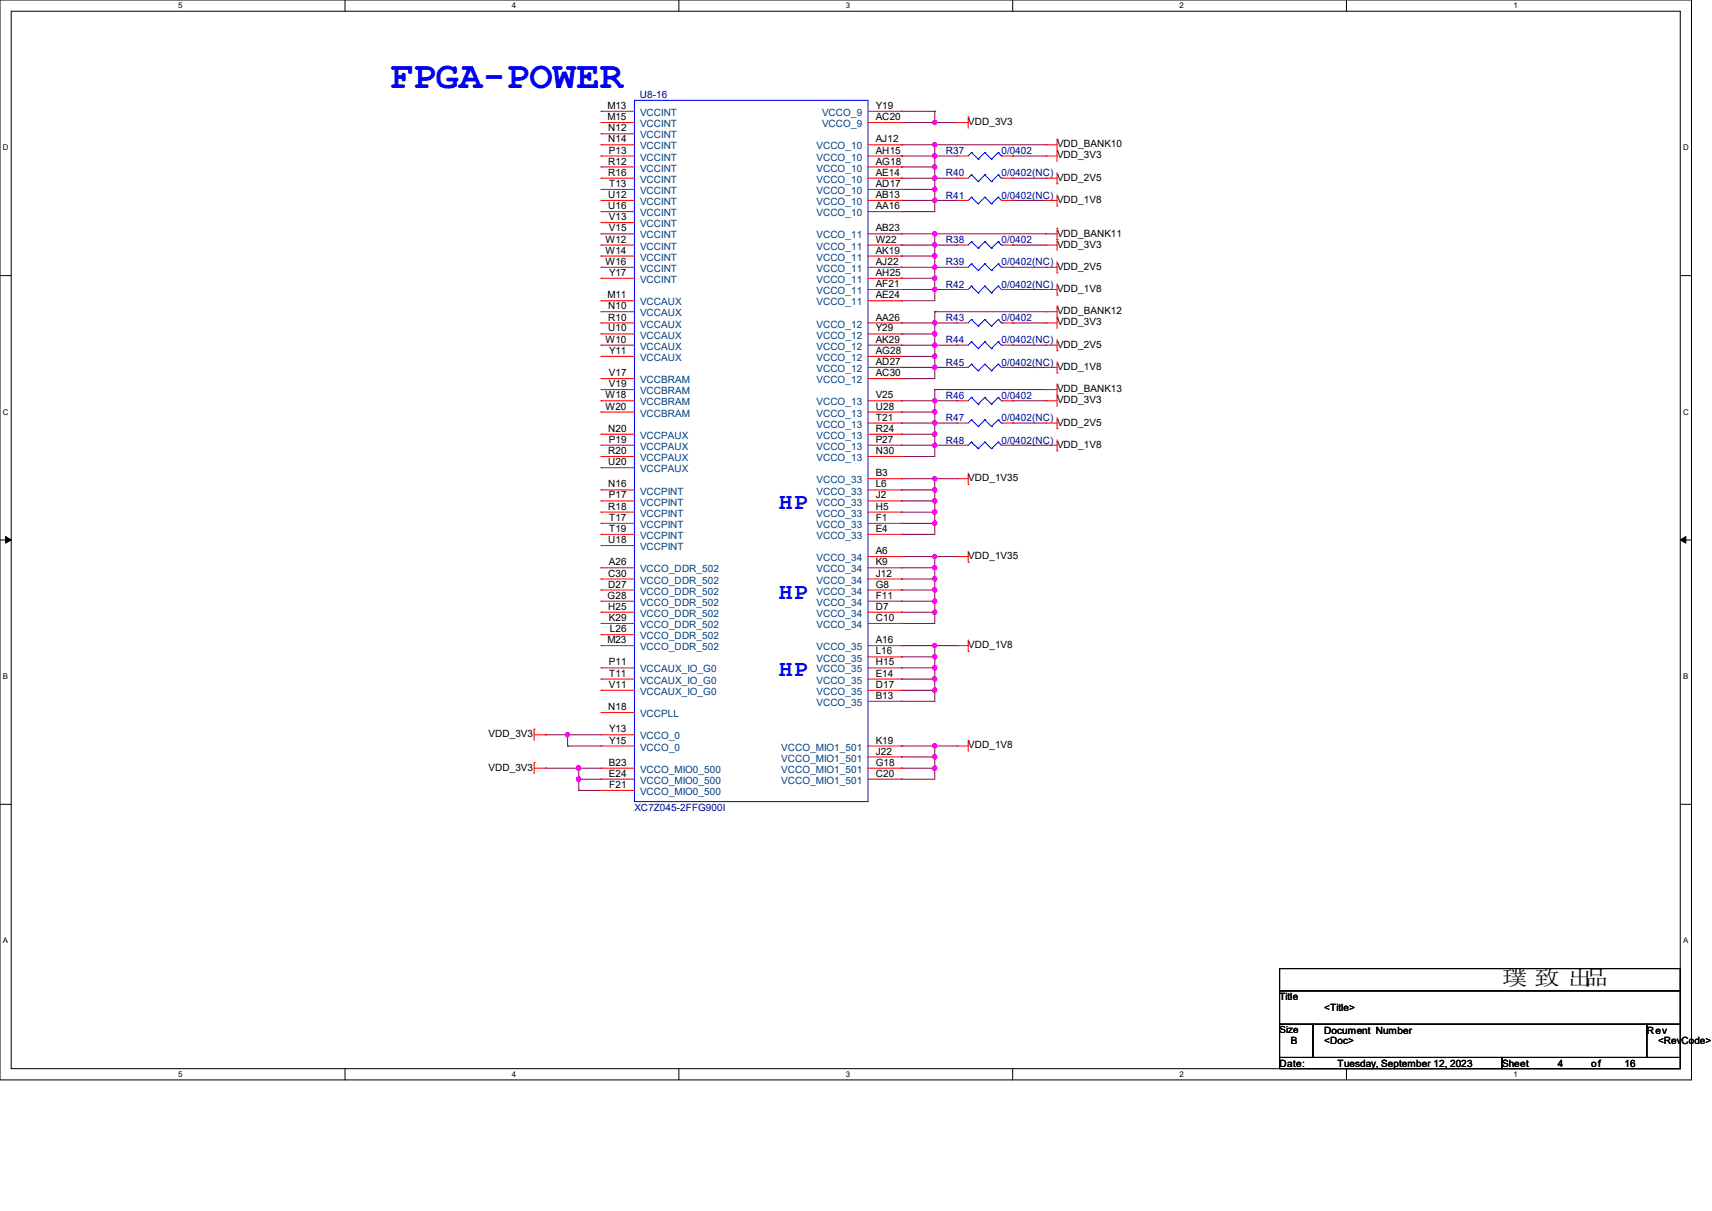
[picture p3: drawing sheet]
<svg xmlns="http://www.w3.org/2000/svg" width="297mm" height="210mm" viewBox="0 0 297 210" stroke-linecap="round" stroke-linejoin="round" font-family="sans-serif">
<path d="M0 0h293.5v187.3h-293.5zM1.9 1.9h289.6v183.4h-289.6z" fill="none" stroke="#000" stroke-width=".17"/>
<g fill="#fff">
<path d="M30.9 .2h.8v1.5h-.8z"/>
<path d="M30.9 185.5h.8v1.6h-.8z"/>
</g>
<path d="M59.9 0v1.9M59.9 185.3v2" fill="none" stroke="#000" stroke-width=".17"/>
<g fill="#fff">
<path d="M88.8 .2h.8v1.5h-.8z"/>
<path d="M88.8 185.5h.8v1.6h-.8z"/>
</g>
<path d="M117.8 0v1.9M117.8 185.3v2" fill="none" stroke="#000" stroke-width=".17"/>
<g fill="#fff">
<path d="M146.7 .2h.8v1.5h-.8z"/>
<path d="M146.7 185.5h.8v1.6h-.8z"/>
</g>
<path d="M175.7 0v1.9M175.7 185.3v2" fill="none" stroke="#000" stroke-width=".17"/>
<g fill="#fff">
<path d="M204.6 .2h.8v1.5h-.8z"/>
<path d="M204.6 185.5h.8v1.6h-.8z"/>
</g>
<path d="M233.6 0v1.9M233.6 185.3v2" fill="none" stroke="#000" stroke-width=".17"/>
<g fill="#fff">
<path d="M262.6 .2h.7v1.5h-.7z"/>
<path d="M262.6 185.5h.7v1.6h-.7z"/>
<path d="M.5 24.8h1v1.6h-1z"/>
<path d="M292 24.8h1v1.6h-1z"/>
<path d="M.5 70.7h1v1.5h-1z"/>
<path d="M292 70.7h1v1.5h-1z"/>
</g>
<path d="M0 47.8h1.9M291.5 47.8h2" fill="none" stroke="#000" stroke-width=".17"/>
<g fill="#fff">
<path d="M.5 116.5h.9v1.6h-.9z"/>
<path d="M292 116.5h.9v1.6h-.9z"/>
</g>
<path d="M0 93.6h1.9M291.5 93.6h2" fill="none" stroke="#000" stroke-width=".17"/>
<path d="M1 93l.9 .6-.9 .6zM291.5 93.6l1-.6v1.2z" fill="#000" stroke="#000" stroke-width=".17"/>
<g fill="#fff">
<path d="M.5 162.4h.9v1.5h-.9z"/>
<path d="M292 162.4h.9v1.5h-.9z"/>
</g>
<path d="M0 139.5h1.9M291.5 139.5h2M222 168h69.5v3.8h-69.5zM222 171.8h69.5v5.8h-69.5zM222 177.6h5.8v5.8h-5.8zM227.8 177.6h57.9v5.8h-57.9zM285.7 177.6h5.8v5.8h-5.8zM222 183.4h38.6v1.9h-38.6zM260.6 183.4h30.9v1.9h-30.9z" fill="none" stroke="#000" stroke-width=".17"/>
<g fill="none" stroke="#800040" stroke-width=".17">
<path d="M156.4 19.3h.1M156.4 19.3h5.8M162.2 19.3h.1M162.2 19.3v2M156.4 21.3h.1M156.4 27.1h.1M156.4 36.7h.1M156.4 30.9h.1M156.4 29h.1M156.4 34.8h.1M156.4 32.9h.1M156.4 25.1h.1"/>
<path d="M156.4 21.3h9.6M156.4 25.1h25.1M156.4 27.1h9.6M156.4 30.9h9.6M156.4 29h5.8M156.4 34.8h9.6M156.4 32.9h5.8M162.2 25.1h.1M162.2 29h.1M162.2 30.9h.1M162.2 32.9h.1M162.2 34.8h.1"/>
<path d="M162.2 27.1h.1M162.2 21.3h.1M162.2 25.1v11.6h-5.8M175.7 27.1h.1M175.7 30.9h.1M175.7 34.8h.1M175.7 27.1h5.8M175.7 30.9h5.8M175.7 34.8h5.8M156.4 42.5h.1M156.4 52.2h.1M156.4 44.4h.1"/>
<path d="M156.4 46.4h.1M156.4 48.3h.1M156.4 50.2h.1M156.4 57.9h.1M156.4 59.9h.1M156.4 40.6h.1M156.4 56h.1M156.4 42.5h9.6M156.4 44.4h5.8M156.4 46.4h9.6M156.4 48.3h5.8M156.4 50.2h9.6"/>
<path d="M156.4 57.9h5.8M156.4 59.9h9.6M156.4 40.6h25.1M156.4 56h9.6M162.2 40.6h.1M162.2 44.4h.1M162.2 46.4h.1M162.2 50.2h.1M162.2 48.3h.1M162.2 59.9h.1M162.2 56h.1M162.2 42.5h.1"/>
<path d="M162.2 57.9h.1M162.2 54.1h.1M162.2 40.6v11.6h-5.8M162.2 54.1v11.6h-5.8M162.2 54.1h19.3M175.7 56h.1M175.7 59.9h.1M175.7 42.5h.1M175.7 46.4h.1M175.7 50.2h.1M175.7 42.5h5.8M175.7 46.4h5.8"/>
<path d="M175.7 50.2h5.8M175.7 59.9h5.8M175.7 56h5.8M156.4 65.7h.1M156.4 63.7h.1M156.4 61.8h.1M156.4 77.2h.1M156.4 79.2h.1M156.4 71.5h.1M156.4 73.4h.1M156.4 75.3h.1M156.4 69.5h.1"/>
<path d="M156.4 63.7h9.6M156.4 61.8h5.8M156.4 77.2h9.6M156.4 71.5h5.8M156.4 69.5h9.6M156.4 73.4h9.6M156.4 75.3h5.8M162.2 61.8h.1M162.2 63.7h.1M162.2 69.5h.1M162.2 73.4h.1M162.2 77.2h.1"/>
<path d="M162.2 75.3h.1M162.2 71.5h.1M162.2 67.6h.1M162.2 67.6v11.6h-5.8M162.2 67.6h19.3M175.7 69.5h.1M175.7 63.7h.1M175.7 73.4h.1M175.7 77.2h.1M175.7 63.7h5.8M175.7 77.2h5.8M175.7 69.5h5.8"/>
<path d="M175.7 73.4h5.8M156.4 85h.1M156.4 92.7h.1M156.4 90.8h.1M156.4 88.8h.1M156.4 86.9h.1M156.4 98.5h.1M156.4 83h.1M156.4 96.5h.1M156.4 83h9.6M156.4 85h5.8M156.4 90.8h5.8"/>
<path d="M156.4 88.8h5.8M156.4 86.9h5.8M156.4 98.5h5.8M156.4 96.5h9.6M162.2 86.9h.1M162.2 83h.1M162.2 88.8h.1M162.2 90.8h.1M162.2 96.5h.1M162.2 85h.1M162.2 98.5h.1M162.2 83v9.7h-5.8"/>
<path d="M162.2 96.5v11.6h-5.8M156.4 104.3h.1M156.4 106.2h.1M156.4 100.4h.1M156.4 102.3h.1M156.4 108.1h.1M156.4 119.7h.1M156.4 113.9h.1M156.4 117.8h.1M156.4 115.8h.1M156.4 112h.1M156.4 104.3h5.8"/>
<path d="M156.4 106.2h5.8M156.4 100.4h5.8M156.4 102.3h5.8M156.4 119.7h5.8M156.4 112h9.6M156.4 113.9h5.8M156.4 117.8h5.8M156.4 115.8h5.8M162.2 102.3h.1M162.2 100.4h.1M162.2 106.2h.1M162.2 117.8h.1"/>
<path d="M162.2 115.8h.1M162.2 119.7h.1M162.2 112h.1M162.2 113.9h.1M162.2 104.3h.1M162.2 112v9.6h-5.8M94.6 133.2h.1M94.6 127.4h.1M94.6 133.2h9.7M94.6 127.4h9.7M98.5 127.4h.1M98.5 129.4h.1"/>
<path d="M98.5 127.4v2M98.5 129.4h5.8M100.4 133.2h.1M100.4 137.1h.1M100.4 135.1h.1M100.4 133.2v3.9M100.4 137.1h3.9M100.4 135.1h3.9M156.4 121.6h.1M156.4 133.2h.1M156.4 135.1h.1M156.4 131.3h.1"/>
<path d="M156.4 129.4h.1M156.4 133.2h5.8M156.4 129.4h9.6M156.4 131.3h5.8M162.2 129.4h.1M162.2 133.2h.1M162.2 131.3h.1M162.2 129.4v5.7h-5.8"/>
</g>
<g fill="#f0f" stroke="#f0f" stroke-width=".17">
<circle cx="100.4" cy="135.1" r=".38"/>
<circle cx="100.4" cy="133.2" r=".38"/>
<circle cx="98.4" cy="127.4" r=".37"/>
<circle cx="162.1" cy="21.2" r=".37"/>
<circle cx="162.1" cy="30.9" r=".37"/>
<circle cx="162.1" cy="29" r=".37"/>
<circle cx="162.1" cy="32.8" r=".37"/>
<circle cx="162.1" cy="34.7" r=".37"/>
<circle cx="162.1" cy="42.5" r=".37"/>
<circle cx="162.1" cy="46.3" r=".37"/>
<circle cx="162.1" cy="44.4" r=".37"/>
<circle cx="162.1" cy="50.2" r=".37"/>
<circle cx="162.1" cy="48.3" r=".37"/>
<circle cx="162.1" cy="57.9" r=".37"/>
<circle cx="162.1" cy="63.7" r=".37"/>
<circle cx="162.1" cy="61.8" r=".37"/>
<circle cx="162.1" cy="69.5" r=".37"/>
<circle cx="162.1" cy="75.3" r=".37"/>
<circle cx="162.1" cy="83" r=".37"/>
<circle cx="162.1" cy="84.9" r=".37"/>
<circle cx="162.1" cy="90.7" r=".37"/>
<circle cx="162.1" cy="88.8" r=".37"/>
<circle cx="162.1" cy="86.9" r=".37"/>
<circle cx="162.1" cy="96.5" r=".37"/>
<circle cx="162.1" cy="102.3" r=".37"/>
<circle cx="162.1" cy="100.4" r=".37"/>
<circle cx="162.1" cy="106.2" r=".37"/>
<circle cx="162.1" cy="119.7" r=".37"/>
<circle cx="162.1" cy="117.8" r=".37"/>
<circle cx="162.1" cy="129.3" r=".37"/>
<circle cx="162.1" cy="112" r=".37"/>
<circle cx="162.1" cy="115.8" r=".37"/>
<circle cx="162.1" cy="113.9" r=".37"/>
<circle cx="162.1" cy="56" r=".37"/>
<circle cx="162.1" cy="73.3" r=".37"/>
<circle cx="162.1" cy="71.4" r=".37"/>
<circle cx="162.1" cy="98.4" r=".37"/>
<circle cx="162.1" cy="104.2" r=".37"/>
<circle cx="162.1" cy="133.2" r=".37"/>
<circle cx="162.1" cy="131.3" r=".37"/>
<circle cx="162.1" cy="59.8" r=".37"/>
<circle cx="162.1" cy="77.2" r=".37"/>
<circle cx="162.1" cy="40.5" r=".37"/>
<circle cx="162.1" cy="27" r=".37"/>
<circle cx="162.1" cy="25.1" r=".37"/>
</g>
<g fill="none" stroke="#f00" stroke-width=".17">
<path d="M104.3 19.3h.1M104.3 19.3h5.8M150.6 19.3h5.8M156.4 19.3h.1M104.3 21.3h.1M104.3 23.2h.1M104.3 25.1h.1M104.3 27.1h.1M104.3 29h.1M104.3 30.9h.1M104.3 32.9h.1M104.3 34.8h.1"/>
<path d="M104.3 36.7h.1M104.3 38.6h.1M104.3 21.3h5.8M104.3 27.1h5.8M104.3 30.9h5.8M104.3 25.1h5.8M104.3 34.8h5.8M104.3 23.2h5.8M104.3 29h5.8M104.3 32.9h5.8M104.3 36.7h5.8M104.3 38.6h5.8"/>
<path d="M150.6 21.3h5.8M150.6 27.1h5.8M150.6 30.9h5.8M150.6 25.1h5.8M150.6 34.8h5.8M150.6 29h5.8M150.6 32.9h5.8M150.6 36.7h5.8M156.4 36.7h.1M156.4 34.8h.1M156.4 32.9h.1M156.4 30.9h.1"/>
<path d="M156.4 29h.1M156.4 27.1h.1M156.4 25.1h.1M156.4 21.3h.1M166 21.3h.1M166 34.8h.1M166 27.1h.1M166 30.9h.1M166 21.3h2M166 27.1h2M166 30.9h2M166 34.8h2"/>
<path d="M168 20.3h.1M168 20.3v1.9M173.7 27.1h2M173.7 30.9h2M173.7 34.8h2M175.7 34.8h.1M175.7 27.1h.1M175.7 30.9h.1M181.5 27.1h.1M181.5 30.9h.1M181.5 25.1h.1M181.5 34.8h.1"/>
<path d="M181.5 27.1h1.9M181.5 30.9h1.9M181.5 25.1h1.9M181.5 34.8h1.9M183.4 39.6h.1M183.4 26.1h.1M183.4 31.9h.1M183.4 24.1h.1M183.4 35.7h.1M183.4 24.1v3.9M183.4 29.9v2M183.4 33.8v1.9"/>
<path d="M183.4 39.6v3.8M104.3 40.6h.1M104.3 42.5h.1M104.3 44.4h.1M104.3 46.4h.1M104.3 48.3h.1M104.3 52.2h.1M104.3 54.1h.1M104.3 56h.1M104.3 57.9h.1M104.3 59.9h.1M104.3 56h5.8"/>
<path d="M104.3 59.9h5.8M104.3 54.1h5.8M104.3 42.5h5.8M104.3 46.4h5.8M104.3 40.6h5.8M104.3 44.4h5.8M104.3 48.3h5.8M104.3 52.2h5.8M104.3 57.9h5.8M150.6 56h5.8M150.6 59.9h5.8M150.6 42.5h5.8"/>
<path d="M150.6 46.4h5.8M150.6 40.6h5.8M150.6 50.2h5.8M150.6 44.4h5.8M150.6 48.3h5.8M150.6 52.2h5.8M150.6 57.9h5.8M156.4 40.6h.1M156.4 52.2h.1M156.4 50.2h.1M156.4 48.3h.1M156.4 46.4h.1"/>
<path d="M156.4 44.4h.1M156.4 42.5h.1M156.4 56h.1M156.4 59.9h.1M156.4 57.9h.1M166 46.4h.1M166 59.9h.1M166 50.2h.1M166 56h.1M166 42.5h.1M166 56h2M166 59.9h2"/>
<path d="M166 42.5h2M166 46.4h2M166 50.2h2M173.7 56h2M173.7 59.9h2M173.7 42.5h2M173.7 46.4h2M173.7 50.2h2M175.7 46.4h.1M175.7 59.9h.1M175.7 50.2h.1M175.7 56h.1"/>
<path d="M175.7 42.5h.1M181.5 56h.1M181.5 59.9h.1M181.5 54.1h.1M181.5 42.5h.1M181.5 46.4h.1M181.5 40.6h.1M181.5 50.2h.1M181.5 56h1.9M181.5 59.9h1.9M181.5 54.1h1.9M181.5 42.5h1.9"/>
<path d="M181.5 46.4h1.9M181.5 40.6h1.9M181.5 50.2h1.9M183.4 55h.1M183.4 53.1h.1M183.4 41.5h.1M183.4 47.3h.1M183.4 51.2h.1M183.4 45.4v1.9M183.4 49.2v2M183.4 53.1v3.9M183.4 58.9v1.9"/>
<path d="M104.3 61.8h.1M104.3 65.7h.1M104.3 67.6h.1M104.3 69.5h.1M104.3 71.5h.1M104.3 75.3h.1M104.3 77.2h.1M104.3 79.2h.1M104.3 69.5h5.8M104.3 67.6h5.8M104.3 77.2h5.8M104.3 61.8h5.8"/>
<path d="M104.3 65.7h5.8M104.3 79.2h5.8M104.3 75.3h5.8M104.3 71.5h5.8M150.6 69.5h5.8M150.6 73.4h5.8M150.6 77.2h5.8M150.6 63.7h5.8M150.6 61.8h5.8M150.6 65.7h5.8M150.6 79.2h5.8M150.6 75.3h5.8"/>
<path d="M150.6 71.5h5.8M156.4 65.7h.1M156.4 63.7h.1M156.4 61.8h.1M156.4 79.2h.1M156.4 77.2h.1M156.4 75.3h.1M156.4 73.4h.1M156.4 71.5h.1M156.4 69.5h.1M166 73.4h.1M166 63.7h.1"/>
<path d="M166 77.2h.1M166 69.5h.1M166 69.5h2M166 73.4h2M166 77.2h2M166 63.7h2M173.7 69.5h2M173.7 73.4h2M173.7 77.2h2M173.7 63.7h2M175.7 73.4h.1M175.7 63.7h.1"/>
<path d="M175.7 77.2h.1M175.7 69.5h.1M181.5 69.5h.1M181.5 73.4h.1M181.5 67.6h.1M181.5 77.2h.1M181.5 63.7h.1M181.5 69.5h1.9M181.5 73.4h1.9M181.5 67.6h1.9M181.5 77.2h1.9M181.5 63.7h1.9"/>
<path d="M183.4 68.5h.1M183.4 60.8h.1M183.4 74.3h.1M183.4 66.6h.1M183.4 78.2h.1M183.4 64.7h.1M183.4 62.7v2M183.4 66.6v3.9M183.4 72.4v1.9M183.4 76.3v1.9M104.3 98.5h.1M104.3 81.1h.1"/>
<path d="M104.3 85h.1M104.3 86.9h.1M104.3 88.8h.1M104.3 90.8h.1M104.3 92.7h.1M104.3 94.6h.1M104.3 92.7h5.8M104.3 90.8h5.8M104.3 88.8h5.8M104.3 86.9h5.8M104.3 85h5.8M104.3 98.5h5.8"/>
<path d="M104.3 81.1h5.8M104.3 94.6h5.8M150.6 83h5.8M150.6 96.5h5.8M150.6 92.7h5.8M150.6 90.8h5.8M150.6 88.8h5.8M150.6 86.9h5.8M150.6 85h5.8M150.6 98.5h5.8M156.4 83h.1M156.4 92.7h.1"/>
<path d="M156.4 90.8h.1M156.4 88.8h.1M156.4 86.9h.1M156.4 85h.1M156.4 96.5h.1M156.4 98.5h.1M166 83h.1M166 96.5h.1M166 83h2M166 96.5h2M168 84h.1M168 97.5h.1"/>
<path d="M168 82v2M168 95.6v1.9M104.3 115.8h.1M104.3 117.8h.1M104.3 119.7h.1M104.3 100.4h.1M104.3 102.3h.1M104.3 104.3h.1M104.3 106.2h.1M104.3 108.1h.1M104.3 110.1h.1M104.3 112h.1"/>
<path d="M104.3 112h5.8M104.3 115.8h5.8M104.3 117.8h5.8M104.3 119.7h5.8M104.3 108.1h5.8M104.3 106.2h5.8M104.3 104.3h5.8M104.3 102.3h5.8M104.3 100.4h5.8M104.3 110.1h5.8M150.6 112h5.8M150.6 115.8h5.8"/>
<path d="M150.6 117.8h5.8M150.6 119.7h5.8M150.6 108.1h5.8M150.6 106.2h5.8M150.6 104.3h5.8M150.6 102.3h5.8M150.6 100.4h5.8M150.6 113.9h5.8M156.4 108.1h.1M156.4 106.2h.1M156.4 104.3h.1M156.4 102.3h.1"/>
<path d="M156.4 100.4h.1M156.4 112h.1M156.4 119.7h.1M156.4 117.8h.1M156.4 115.8h.1M156.4 113.9h.1M166 112h.1M166 112h2M168 112.9h.1M168 111v1.9M92.7 132.2h.1M92.7 126.4h.1"/>
<path d="M92.7 133.2h1.9M92.7 126.4v2M92.7 132.2v2M92.7 127.4h1.9M94.6 133.2h.1M94.6 127.4h.1M104.3 127.4h.1M104.3 129.4h.1M104.3 123.6h.1M104.3 133.2h.1M104.3 135.1h.1M104.3 137.1h.1"/>
<path d="M104.3 133.2h5.8M104.3 127.4h5.8M104.3 129.4h5.8M104.3 123.6h5.8M104.3 135.1h5.8M104.3 137.1h5.8M150.6 133.2h5.8M150.6 129.4h5.8M150.6 121.6h5.8M150.6 135.1h5.8M150.6 131.3h5.8M156.4 121.6h.1"/>
<path d="M156.4 135.1h.1M156.4 133.2h.1M156.4 131.3h.1M156.4 129.4h.1M166 129.4h.1M166 129.4h2M168 128.4h.1M168 128.4v1.9"/>
</g>
<g fill="none" stroke="#00f" stroke-width=".17">
<path d="M110.1 17.4h40.5v121.6h-40.5zM168.5 34.2h.1M168.5 26.5h.1M168.5 30.3h.1M168.5 34.2l-.5 .6M168.5 34.2l1.2 1.1M168.5 26.5l-.5 .6M168.5 26.5l1.2 1.1M168.5 30.3l-.5 .6M168.5 30.3l1.2 1.2M169.7 35.3h.1M169.7 27.6h.1"/>
<path d="M169.7 31.5h.1M170.9 34.2h.1M170.9 26.5h.1M170.9 30.3h.1M170.9 34.2l-1.2 1.1M170.9 34.2l1.1 1.1M170.9 26.5l-1.2 1.1M170.9 26.5l1.1 1.1M170.9 30.3l-1.2 1.2M170.9 30.3l1.1 1.2M172 35.3h.1M172 27.6h.1"/>
<path d="M172 31.5h.1M173.2 34.2h.1M173.2 26.5h.1M173.2 30.3h.1M173.2 34.2l-1.2 1.1M173.2 34.2l.5 .6M173.2 26.5l-1.2 1.1M173.2 26.5l.5 .6M173.2 30.3l-1.2 1.2M173.2 30.3l.5 .6M173.7 34.8h.1M173.7 27.1h.1"/>
<path d="M173.7 30.9h.1M168.5 45.8h.1M168.5 59.3h.1M168.5 49.6h.1M168.5 55.4h.1M168.5 41.9h.1M168.5 45.8l-.5 .6M168.5 45.8l1.2 1.1M168.5 59.3l-.5 .6M168.5 59.3l1.2 1.2M168.5 49.6l-.5 .6M168.5 49.6l1.2 1.2"/>
<path d="M168.5 55.4l-.5 .6M168.5 55.4l1.2 1.2M168.5 41.9l-.5 .6M168.5 41.9l1.2 1.2M169.7 46.9h.1M169.7 50.8h.1M169.7 56.6h.1M169.7 43.1h.1M170.9 45.8h.1M170.9 59.3h.1M170.9 49.6h.1M170.9 55.4h.1"/>
<path d="M170.9 41.9h.1M170.9 45.8l-1.2 1.1M170.9 45.8l1.1 1.1M170.9 59.3l-1.2 1.2M170.9 59.3l1.1 1.2M170.9 49.6l-1.2 1.2M170.9 49.6l1.1 1.2M170.9 55.4l-1.2 1.2M170.9 55.4l1.1 1.2M170.9 41.9l-1.2 1.2M170.9 41.9l1.1 1.2M172 46.9h.1"/>
<path d="M172 50.8h.1M172 56.6h.1M172 43.1h.1M173.2 45.8h.1M173.2 59.3h.1M173.2 49.6h.1M173.2 55.4h.1M173.2 41.9h.1M173.2 45.8l-1.2 1.1M173.2 45.8l.5 .6M173.2 59.3l-1.2 1.2M173.2 59.3l.5 .6"/>
<path d="M173.2 49.6l-1.2 1.2M173.2 49.6l.5 .6M173.2 55.4l-1.2 1.2M173.2 55.4l.5 .6M173.2 41.9l-1.2 1.2M173.2 41.9l.5 .6M173.7 46.4h.1M173.7 59.9h.1M173.7 50.2h.1M173.7 56h.1M173.7 42.5h.1M168.5 72.8h.1"/>
<path d="M168.5 63.2h.1M168.5 76.7h.1M168.5 68.9h.1M168.5 72.8l-.5 .6M168.5 72.8l1.2 1.2M168.5 63.2l-.5 .5M168.5 63.2l1.2 1.1M168.5 76.7l-.5 .5M168.5 76.7l1.2 1.1M168.5 68.9l-.5 .6M168.5 68.9l1.2 1.2M169.7 74h.1"/>
<path d="M169.7 60.5h.1M169.7 64.3h.1M169.7 77.8h.1M169.7 70.1h.1M170.9 72.8h.1M170.9 63.2h.1M170.9 76.7h.1M170.9 68.9h.1M170.9 72.8l-1.2 1.2M170.9 72.8l1.1 1.2M170.9 63.2l-1.2 1.1M170.9 63.2l1.1 1.1"/>
<path d="M170.9 76.7l-1.2 1.1M170.9 76.7l1.1 1.1M170.9 68.9l-1.2 1.2M170.9 68.9l1.1 1.2M172 74h.1M172 60.5h.1M172 64.3h.1M172 77.8h.1M172 70.1h.1M173.2 72.8h.1M173.2 63.2h.1M173.2 76.7h.1"/>
<path d="M173.2 68.9h.1M173.2 72.8l-1.2 1.2M173.2 72.8l.5 .6M173.2 63.2l-1.2 1.1M173.2 63.2l.5 .5M173.2 76.7l-1.2 1.1M173.2 76.7l.5 .5M173.2 68.9l-1.2 1.2M173.2 68.9l.5 .6M173.7 73.4h.1M173.7 63.7h.1M173.7 77.2h.1"/>
<path d="M173.7 69.5h.1"/>
</g>
<text font-size="6.7" fill="#00f" x="67.6" y="15.2">FPGA-POWER</text>
<g font-size="4" fill="#00f">
<text x="135.1" y="88.3">HP</text>
<text x="135.1" y="103.8">HP</text>
<text x="135.1" y="117.3">HP</text>
</g>
<text font-size="3.6" x="260.6" y="170.9">璞 致 出品</text>
<g font-size="1.7" fill="#000080">
<text x="111" y="17.1">U8-16</text>
<text x="164.1" y="26.7">R37</text>
<text x="173.7" y="26.7">0/0402</text>
<text x="164.1" y="34.5">R41</text>
<text x="164.1" y="30.6">R40</text>
<text x="173.7" y="34.5">0/0402(NC)</text>
<text x="173.7" y="30.6">0/0402(NC)</text>
<text x="164.1" y="46">R39</text>
<text x="164.1" y="42.2">R38</text>
<text x="173.7" y="46">0/0402(NC)</text>
<text x="173.7" y="42.2">0/0402</text>
<text x="164.1" y="49.9">R42</text>
<text x="173.7" y="49.9">0/0402(NC)</text>
<text x="164.1" y="59.5">R44</text>
<text x="164.1" y="55.7">R43</text>
<text x="173.7" y="59.5">0/0402(NC)</text>
<text x="173.7" y="55.7">0/0402</text>
<text x="164.1" y="63.4">R45</text>
<text x="173.7" y="63.4">0/0402(NC)</text>
<text x="164.1" y="69.2">R46</text>
<text x="173.7" y="69.2">0/0402</text>
<text x="164.1" y="73.1">R47</text>
<text x="164.1" y="76.9">R48</text>
<text x="173.7" y="73.1">0/0402(NC)</text>
<text x="173.7" y="76.9">0/0402(NC)</text>
<text x="110.1" y="140.6">XC7Z045-2FFG900I</text>
</g>
<g font-size="1.7">
<text x="105.4" y="18.9">M13</text>
<text x="105.4" y="20.8">M15</text>
<text x="105.5" y="22.8">N12</text>
<text x="151.9" y="20.8">AC20</text>
<text x="151.9" y="18.9">Y19</text>
<text x="168" y="21.7">VDD_3V3</text>
<text x="105.5" y="24.7">N14</text>
<text x="105.5" y="28.5">R12</text>
<text x="105.6" y="26.6">P13</text>
<text x="151.9" y="28.5">AG18</text>
<text x="151.9" y="26.6">AH15</text>
<text x="151.9" y="24.7">AJ12</text>
<text x="183.4" y="27.5">VDD_3V3</text>
<text x="183.4" y="25.6">VDD_BANK10</text>
<text x="105.5" y="30.5">R16</text>
<text x="105.5" y="34.3">U12</text>
<text x="105.7" y="32.4">T13</text>
<text x="151.9" y="34.3">AB13</text>
<text x="151.9" y="32.4">AD17</text>
<text x="151.9" y="30.5">AE14</text>
<text x="183.4" y="31.4">VDD_2V5</text>
<text x="183.4" y="35.2">VDD_1V8</text>
<text x="105.5" y="36.3">U16</text>
<text x="105.6" y="38.2">V13</text>
<text x="105.6" y="40.1">V15</text>
<text x="151.9" y="36.3">AA16</text>
<text x="151.9" y="40.1">AB23</text>
<text x="183.4" y="41">VDD_BANK11</text>
<text x="105.1" y="42.1">W12</text>
<text x="105.1" y="44">W14</text>
<text x="105.1" y="45.9">W16</text>
<text x="105.7" y="47.8">Y17</text>
<text x="151.9" y="47.8">AH25</text>
<text x="151.9" y="45.9">AJ22</text>
<text x="151.9" y="44">AK19</text>
<text x="151.9" y="42.1">W22</text>
<text x="183.4" y="42.9">VDD_3V3</text>
<text x="183.4" y="46.8">VDD_2V5</text>
<text x="105.4" y="51.7">M11</text>
<text x="105.5" y="53.6">N10</text>
<text x="151.9" y="51.7">AE24</text>
<text x="151.9" y="49.8">AF21</text>
<text x="183.4" y="50.7">VDD_1V8</text>
<text x="105.1" y="59.4">W10</text>
<text x="105.5" y="55.6">R10</text>
<text x="105.5" y="57.5">U10</text>
<text x="151.9" y="55.6">AA26</text>
<text x="151.9" y="59.4">AK29</text>
<text x="151.9" y="57.5">Y29</text>
<text x="183.4" y="56.4">VDD_3V3</text>
<text x="183.4" y="54.5">VDD_BANK12</text>
<text x="105.6" y="65.2">V17</text>
<text x="105.7" y="61.4">Y11</text>
<text x="151.9" y="65.2">AC30</text>
<text x="151.9" y="63.3">AD27</text>
<text x="151.9" y="61.4">AG28</text>
<text x="183.4" y="60.3">VDD_2V5</text>
<text x="183.4" y="64.2">VDD_1V8</text>
<text x="105.1" y="69.1">W18</text>
<text x="105.1" y="71">W20</text>
<text x="105.6" y="67.1">V19</text>
<text x="151.9" y="71">U28</text>
<text x="151.9" y="69.1">V25</text>
<text x="183.4" y="70">VDD_3V3</text>
<text x="183.4" y="68">VDD_BANK13</text>
<text x="105.5" y="74.9">N20</text>
<text x="105.6" y="76.8">P19</text>
<text x="151.9" y="76.8">P27</text>
<text x="151.9" y="74.9">R24</text>
<text x="151.9" y="72.9">T21</text>
<text x="183.4" y="73.8">VDD_2V5</text>
<text x="183.4" y="77.7">VDD_1V8</text>
<text x="105.5" y="78.7">R20</text>
<text x="105.5" y="80.7">U20</text>
<text x="151.9" y="78.7">N30</text>
<text x="151.9" y="82.6">B3</text>
<text x="168" y="83.5">VDD_1V35</text>
<text x="105.5" y="84.5">N16</text>
<text x="105.5" y="88.4">R18</text>
<text x="105.6" y="86.4">P17</text>
<text x="151.9" y="88.4">H5</text>
<text x="151.9" y="86.4">J2</text>
<text x="151.9" y="84.5">L6</text>
<text x="105.5" y="94.2">U18</text>
<text x="105.7" y="90.3">T17</text>
<text x="105.7" y="92.2">T19</text>
<text x="151.9" y="92.2">E4</text>
<text x="151.9" y="90.3">F1</text>
<text x="105.5" y="100">C30</text>
<text x="105.5" y="101.9">D27</text>
<text x="105.6" y="98">A26</text>
<text x="151.9" y="96.1">A6</text>
<text x="151.9" y="101.9">G8</text>
<text x="151.9" y="100">J12</text>
<text x="151.9" y="98">K9</text>
<text x="168" y="97">VDD_1V35</text>
<text x="105.4" y="103.8">G28</text>
<text x="105.5" y="105.7">H25</text>
<text x="105.6" y="107.7">K29</text>
<text x="151.9" y="107.7">C10</text>
<text x="151.9" y="105.7">D7</text>
<text x="151.9" y="103.8">F11</text>
<text x="105.4" y="111.5">M23</text>
<text x="105.8" y="109.6">L26</text>
<text x="151.9" y="111.5">A16</text>
<text x="151.9" y="113.5">L16</text>
<text x="168" y="112.4">VDD_1V8</text>
<text x="105.6" y="115.4">P11</text>
<text x="105.6" y="119.3">V11</text>
<text x="105.7" y="117.3">T11</text>
<text x="151.9" y="119.3">D17</text>
<text x="151.9" y="117.3">E14</text>
<text x="151.9" y="115.4">H15</text>
<text x="105.5" y="123.1">N18</text>
<text x="151.9" y="121.2">B13</text>
<text x="84.7" y="127.9">VDD_3V3</text>
<text x="105.7" y="127">Y13</text>
<text x="105.7" y="128.9">Y15</text>
<text x="151.9" y="130.8">J22</text>
<text x="151.9" y="128.9">K19</text>
<text x="168" y="129.8">VDD_1V8</text>
<text x="84.7" y="133.6">VDD_3V3</text>
<text x="105.6" y="132.8">B23</text>
<text x="105.6" y="134.7">E24</text>
<text x="105.7" y="136.6">F21</text>
<text x="151.9" y="134.7">C20</text>
<text x="151.9" y="132.8">G18</text>
<text x="222" y="173.4">Title</text>
<text x="222" y="179.2">Size</text>
<text x="229.7" y="175.3">&lt;Title&gt;</text>
<text x="229.7" y="179.2">Document Number</text>
<text x="285.7" y="179.2">Rev</text>
<text x="222" y="185">Date:</text>
<text x="223.9" y="181.1">B</text>
<text x="229.7" y="181.1">&lt;Doc&gt;</text>
<text x="232.1" y="185">Tuesday, September 12, 2023</text>
<text x="260.6" y="185">Sheet</text>
<text x="270.2" y="185">4</text>
<text x="276.1" y="185">of</text>
<text x="281.8" y="185">16</text>
<text x="287.7" y="181.1">&lt;RevCode&gt;</text>
</g>
<g font-size="1.7" fill="#004080">
<text x="111" y="20.1">VCCINT</text>
<text x="111" y="22.1">VCCINT</text>
<text x="142.6" y="22.1">VCCO_9</text>
<text x="142.6" y="20.1">VCCO_9</text>
<text x="111" y="24">VCCINT</text>
<text x="111" y="25.9">VCCINT</text>
<text x="111" y="27.9">VCCINT</text>
<text x="111" y="29.8">VCCINT</text>
<text x="141.6" y="29.8">VCCO_10</text>
<text x="141.6" y="27.9">VCCO_10</text>
<text x="141.6" y="25.9">VCCO_10</text>
<text x="111" y="31.7">VCCINT</text>
<text x="111" y="33.7">VCCINT</text>
<text x="111" y="35.6">VCCINT</text>
<text x="141.6" y="35.6">VCCO_10</text>
<text x="141.6" y="33.7">VCCO_10</text>
<text x="141.6" y="31.7">VCCO_10</text>
<text x="111" y="37.5">VCCINT</text>
<text x="111" y="39.4">VCCINT</text>
<text x="111" y="41.4">VCCINT</text>
<text x="141.6" y="37.5">VCCO_10</text>
<text x="141.6" y="41.4">VCCO_11</text>
<text x="111" y="43.3">VCCINT</text>
<text x="111" y="45.2">VCCINT</text>
<text x="111" y="47.2">VCCINT</text>
<text x="141.6" y="47.2">VCCO_11</text>
<text x="141.6" y="45.2">VCCO_11</text>
<text x="141.6" y="43.3">VCCO_11</text>
<text x="111" y="49.1">VCCINT</text>
<text x="111" y="53">VCCAUX</text>
<text x="141.6" y="53">VCCO_11</text>
<text x="141.6" y="51">VCCO_11</text>
<text x="141.6" y="49.1">VCCO_11</text>
<text x="111" y="54.9">VCCAUX</text>
<text x="111" y="56.8">VCCAUX</text>
<text x="111" y="58.7">VCCAUX</text>
<text x="141.6" y="56.8">VCCO_12</text>
<text x="141.6" y="58.7">VCCO_12</text>
<text x="111" y="60.7">VCCAUX</text>
<text x="111" y="62.6">VCCAUX</text>
<text x="141.6" y="64.5">VCCO_12</text>
<text x="141.6" y="62.6">VCCO_12</text>
<text x="141.6" y="60.7">VCCO_12</text>
<text x="111" y="66.5">VCCBRAM</text>
<text x="111" y="68.4">VCCBRAM</text>
<text x="111" y="70.3">VCCBRAM</text>
<text x="141.6" y="66.5">VCCO_12</text>
<text x="141.6" y="70.3">VCCO_13</text>
<text x="111" y="72.3">VCCBRAM</text>
<text x="111" y="76.1">VCCPAUX</text>
<text x="141.6" y="76.1">VCCO_13</text>
<text x="141.6" y="74.2">VCCO_13</text>
<text x="141.6" y="72.3">VCCO_13</text>
<text x="111" y="78">VCCPAUX</text>
<text x="111" y="80">VCCPAUX</text>
<text x="111" y="81.9">VCCPAUX</text>
<text x="141.6" y="80">VCCO_13</text>
<text x="141.6" y="78">VCCO_13</text>
<text x="141.6" y="83.8">VCCO_33</text>
<text x="111" y="85.8">VCCPINT</text>
<text x="111" y="87.7">VCCPINT</text>
<text x="111" y="89.6">VCCPINT</text>
<text x="141.6" y="89.6">VCCO_33</text>
<text x="141.6" y="87.7">VCCO_33</text>
<text x="141.6" y="85.8">VCCO_33</text>
<text x="111" y="91.6">VCCPINT</text>
<text x="111" y="93.5">VCCPINT</text>
<text x="111" y="95.4">VCCPINT</text>
<text x="141.6" y="93.5">VCCO_33</text>
<text x="141.6" y="91.6">VCCO_33</text>
<text x="111" y="99.3">VCCO_DDR_502</text>
<text x="111" y="101.2">VCCO_DDR_502</text>
<text x="141.6" y="97.3">VCCO_34</text>
<text x="141.6" y="101.2">VCCO_34</text>
<text x="141.6" y="99.3">VCCO_34</text>
<text x="111" y="103.1">VCCO_DDR_502</text>
<text x="111" y="105.1">VCCO_DDR_502</text>
<text x="111" y="107">VCCO_DDR_502</text>
<text x="141.6" y="107">VCCO_34</text>
<text x="141.6" y="105.1">VCCO_34</text>
<text x="141.6" y="103.1">VCCO_34</text>
<text x="111" y="108.9">VCCO_DDR_502</text>
<text x="111" y="110.9">VCCO_DDR_502</text>
<text x="111" y="112.8">VCCO_DDR_502</text>
<text x="141.6" y="108.9">VCCO_34</text>
<text x="141.6" y="112.8">VCCO_35</text>
<text x="111" y="116.6">VCCAUX_IO_G0</text>
<text x="111" y="118.6">VCCAUX_IO_G0</text>
<text x="141.6" y="118.6">VCCO_35</text>
<text x="141.6" y="116.6">VCCO_35</text>
<text x="141.6" y="114.7">VCCO_35</text>
<text x="111" y="120.5">VCCAUX_IO_G0</text>
<text x="111" y="124.4">VCCPLL</text>
<text x="141.6" y="122.4">VCCO_35</text>
<text x="141.6" y="120.5">VCCO_35</text>
<text x="111" y="128.2">VCCO_0</text>
<text x="111" y="130.2">VCCO_0</text>
<text x="135.5" y="130.2">VCCO_MIO1_501</text>
<text x="111" y="134">VCCO_MIO0_500</text>
<text x="111" y="135.9">VCCO_MIO0_500</text>
<text x="111" y="137.9">VCCO_MIO0_500</text>
<text x="135.5" y="135.9">VCCO_MIO1_501</text>
<text x="135.5" y="134">VCCO_MIO1_501</text>
<text x="135.5" y="132.1">VCCO_MIO1_501</text>
</g>
<g font-size="1.4">
<text x="30.9" y="1.4">5</text>
<text x="88.8" y="1.4">4</text>
<text x="146.7" y="1.4">3</text>
<text x="204.6" y="1.4">2</text>
<text x="262.6" y="1.4">1</text>
<text x=".5" y="26.1">D</text>
<text x="292" y="26.1">D</text>
<text x=".5" y="71.9">C</text>
<text x="292" y="71.9">C</text>
<text x=".5" y="117.8">B</text>
<text x="292" y="117.8">B</text>
<text x=".5" y="163.6">A</text>
<text x="292" y="163.6">A</text>
<text x="30.9" y="186.8">5</text>
<text x="88.8" y="186.8">4</text>
<text x="146.7" y="186.8">3</text>
<text x="204.6" y="186.8">2</text>
<text x="262.6" y="186.8">1</text>
</g>
</svg>
